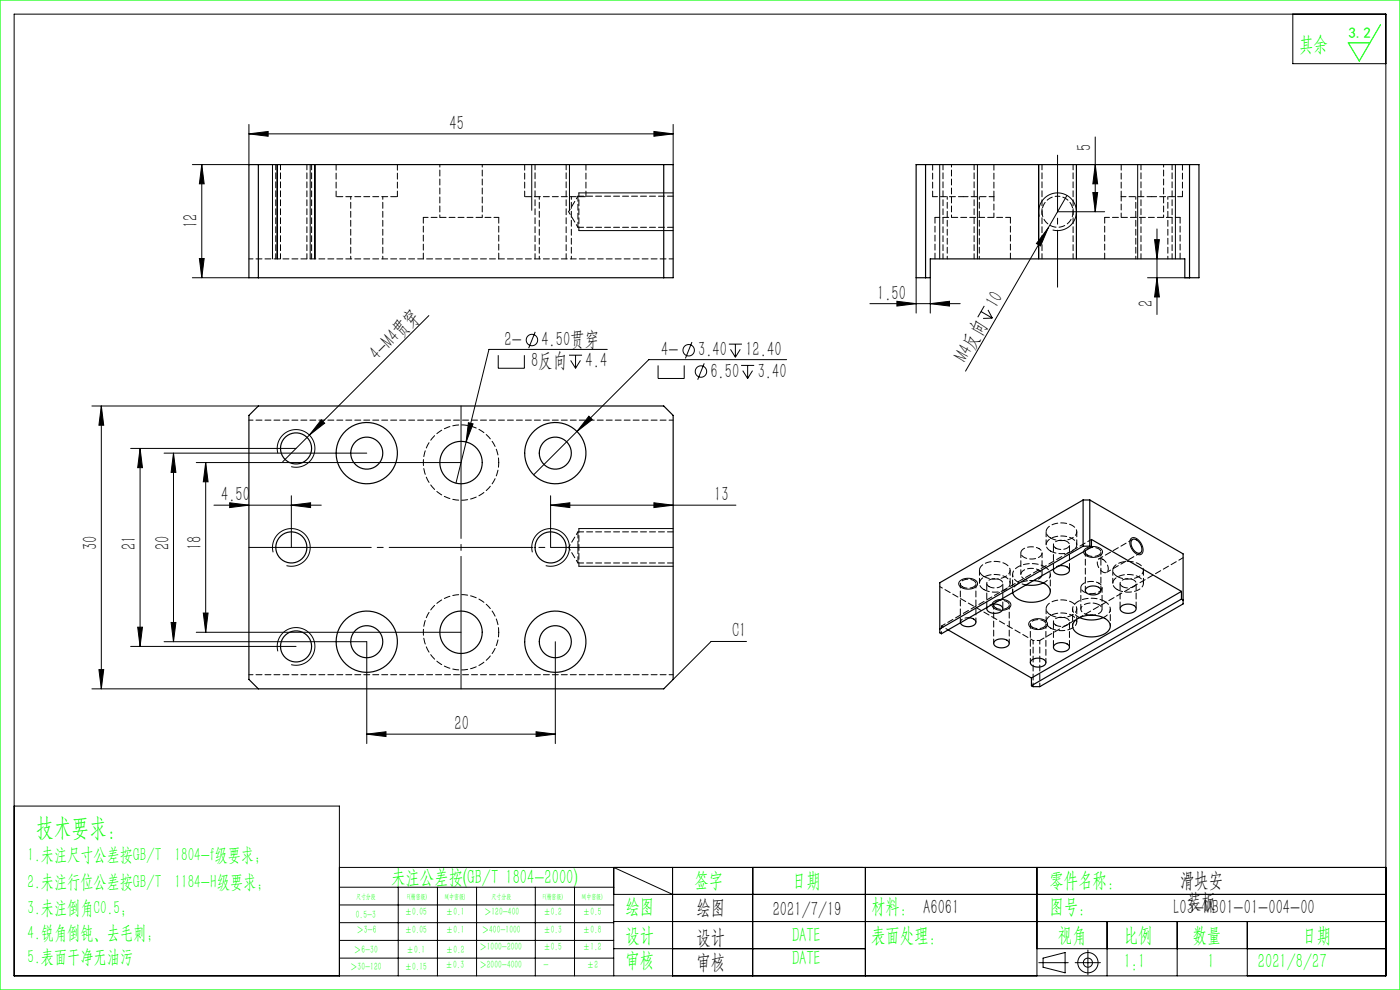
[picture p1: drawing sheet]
<svg xmlns="http://www.w3.org/2000/svg" width="297mm" height="210mm" viewBox="0 0 297 210" stroke-linecap="round" stroke-linejoin="round" font-family="sans-serif">
<g fill="none" stroke="#000" stroke-width=".21">
<path d="M3 3h291v204h-291zM274.3 3v10.5h19.7M42.8 34.9l.5 4.1h-1zM42.8 34.9v24M52.8 28.4l4.1-.5v1zM52.8 26.4v8.5h-12M52.8 28.4h90M57.8 34.9v20M58.8 34.9v20M65.8 34.9v20M66.8 34.9v20M112.8 34.9v9.7"/>
<path d="M120.8 34.9v9.7M138.7 27.9l4.1 .5-4.1 .5zM142.8 26.4v8.5M199.4 34.9v20M207.4 34.9v20M220.4 34.9v20M228.4 34.9v20M232.3 34.9l.6 4.1h-1.1zM232.3 29v15.9M241.4 34.9v20M249.4 34.9v20M40.8 58.9h12"/>
<path d="M42.3 54.8h1l-.5 4.1zM122.8 48.9h20M122.8 40.9h20M194.4 58.9v7.5M197.4 58.9v7.5M220.5 46a4 4 0 0 1 3.5-5.1 4 4 0 0 1 4.3 4.4 4 4 0 0 1-5 3.5M222.4 48.4l-1.6 3.8-.9-.5zM224.4 44.9h9.9M226.4 41.5l-21.6 37.2M231.8 40.8h1.1l-.6 4.1zM243.4 58.9h9M244.9 50.8h1.1l-.6 4.1z"/>
<path d="M245.4 58.9l.6 4.1h-1.1zM245.4 48.6v18.1M91 66.9l-25.4 25.4M105.7 75.3v2.8h5.5v-2.8M113.5 70.4l-1.3 3.5M120.7 75.3h2.8M121.1 76.5l1 1.6M122.1 75.3v2.8M123.1 76.5l-1 1.6M128.8 74.1h-25.1l-7 28.4M139.6 77.5v2.8h5.6v-2.8M146.8 72.6l-1.4 3.4"/>
<path d="M149.4 77.1l-1.4 3.4M154.6 73h2.8M155 74.1l1 1.7M156 73v2.8M157 74.1l-1 1.7M157.2 77.5h2.8M157.6 78.6l1 1.7M158.6 77.5v2.8M159.6 78.6l-1 1.7M166.9 76.3h-29.3l-24.4 24.4M184.5 64.4h19.2M190.3 63.9l4.1 .5-4.1 .5z"/>
<path d="M197.4 64.4l4-.5v1zM208.1 66.1l2.4 1.4M208.8 64.9l-1.4 2.4M209.6 65.7l.9 1.8M210.5 67.5h-1.9M19.5 86.1h35.3M21.5 86.1l.5 4.1h-1zM21.5 86.1v60M27.7 95.1h35.1M29.7 95.1v42M29.7 95.1l.5 4.1h-1zM34.8 96.1h43"/>
<path d="M36.8 96.1l.5 4.1h-1zM36.8 96.1v40M41.6 98.1h56.2M43.6 98.1v36M43.6 98.1l.5 4.1h-1zM58.9 96.2a4 4 0 0 1 3.6-5.1 4 4 0 0 1 4.3 4.4 4 4 0 0 1-5 3.5M65.6 92.3l-5.6 5.6M68.2 89l.7 .8-3.3 2.5zM99.4 89.7l1 .2-1.5 3.9zM124.9 88.3l.7 .7-3.2 2.5zM45.4 107.2h22.8M48.7 106.7l4.1 .5-4.1 .5z"/>
<path d="M57.9 117.2a4 4 0 0 1 3.6-5.1 4 4 0 0 1 4.3 4.4 4 4 0 0 1-5 3.5M61.8 107.2l4.1-.5v1zM61.8 105.2v10.9M112.9 117.2a4 4 0 0 1 3.6-5.1 4 4 0 0 1 4.3 4.4 4 4 0 0 1-5 3.5M116.8 107.2l4.1-.5v1zM116.8 107.2h39.3M116.8 105.2v10.9M122.8 112.1h20M138.7 106.7l4.1 .5-4.1 .5zM230.1 116.5a2.67 2.67 0 0 1 3.7 .3 1.35 1.35 0 0 1-1.6 1.4 1.84 1.84 0 0 1-2.3-1.2zM240 114.2a1.73 1.73 0 0 1 2.2 1.3 1.37 1.37 0 0 1-.4 2.2 2.6 2.6 0 0 1-1.9-3.4zM27.7 137.1h35.1"/>
<path d="M29.2 133h1l-.5 4.1zM34.8 136.1h43v21.6M36.3 132h1l-.5 4.1zM41.6 134.1h56.2M43.1 130h1l-.5 4.1zM58.9 138.2a4 4 0 0 1 3.6-5.1 4 4 0 0 1 4.3 4.4 4 4 0 0 1-5 3.5M117.8 136.1v21.6M122.8 120.1h20M158.4 136.1h-7.5l-8.1 8M203.6 123.3a2.67 2.67 0 0 1 3.7 .3 1.35 1.35 0 0 1-1.6 1.4 1.84 1.84 0 0 1-2.3-1.3zM210.7 127.8a2.67 2.67 0 0 1 3.7 .2 1.35 1.35 0 0 1-1.6 1.4 1.84 1.84 0 0 1-2.3-1.2zM218.5 131.9a2.67 2.67 0 0 1 3.7 .2 1.35 1.35 0 0 1-1.6 1.4 1.84 1.84 0 0 1-2.4-1.2z"/>
<path d="M19.5 146.1h35.3M21 142h1l-.5 4.1zM77.8 155.7l4.1-.5v1zM77.8 155.7h40M113.7 155.2l4.1 .5-4.1 .5zM3 171h69v36M72 184h222M72 188.2h58.2M72 192h58.2M72 195.7h58.2M72 199.5h58.2M84.5 188.2v18.8"/>
<path d="M92.8 188.2v18.8M101.1 188.2v18.8M113.6 188.2v18.8M121.9 188.2v18.8M130.2 189.7h163.8M130.2 195.5h163.8M142.7 189.7l-12.5-5.7v23M142.7 184v23M159.7 184v23M183.6 184v23M220 184v23M234.9 195.5v11.5"/>
<path d="M249.7 195.5v11.5M264.6 195.5v11.5M72 203.2h58.2M130.2 201.2h53.4M220 201.2h74M220.4 204.2h6.2M221.3 203.2l4.7-1.1v4.3l-4.7-1.2zM228.1 204.2h5.3M230.8 201.5v5.3"/>
<circle cx="112.8" cy="72.1" r="1.21"/>
<circle cx="146.1" cy="74.3" r="1.21"/>
<circle cx="148.7" cy="78.8" r="1.21"/>
<circle cx="230.8" cy="204.2" r="2.15"/>
<circle cx="230.8" cy="204.2" r=".96"/>
</g>
<path d="M142.8 116.1h-90" fill="none" stroke="#000" stroke-width=".21" stroke-dasharray="30.5 1.3 1.3 1.3" stroke-dashoffset="4.5"/>
<path d="M97.8 86.1v60" fill="none" stroke="#000" stroke-width=".21" stroke-dasharray="30.5 1.3 1.3 1.3" stroke-dashoffset="2.4"/>
<path d="M224.4 32.9v28" fill="none" stroke="#000" stroke-width=".21" stroke-dasharray="30.5 1.3 1.3 1.3" stroke-dashoffset="18.4"/>
<path d="M0 0h297v210h-297zM292.9 5.2l-4.5 7.7-2.4-3.8h4.6" fill="none" stroke="#0f0" stroke-width=".25"/>
<g fill="none" stroke="#000" stroke-width=".21" stroke-dasharray="1.3 .6" stroke-dashoffset=".4">
<path d="M52.8 54.9h90M122.8 40.9v8M142.8 89.1h-90M122.8 112.1v8M230.2 117.1v8.1M199.7 132.8l31.8-18.4M203.7 123.8v8.2M205.6 131a1.47 1.47 0 0 0-1.9 1.1M207 132v-8.2M210.8 128.3v8.2M214.1 136.5v-8.2M218.6 132.4v8.2"/>
<path d="M221.6 120.2a5.8 5.8 0 0 0-6.4 .7 1.72 1.72 0 0 0 .9 2.7l1.6 .5M233.5 125.2v-8.1M52.8 143.1h90M221.9 140.6v-8.2"/>
</g>
<g fill="#000">
<path d="M222.4 48.4l-1.6 3.8-.9-.5zM68.2 89l.7 .8-3.3 2.5z"/>
<path d="M42.8 34.9l.5 4.1h-1zM42.3 54.8h1l-.5 4.1zM244.9 50.8h1.1l-.6 4.1zM245.4 58.9l.6 4.1h-1.1zM29.7 95.1l.5 4.1h-1zM29.2 133h1l-.5 4.1zM36.8 96.1l.5 4.1h-1zM36.3 132h1l-.5 4.1zM43.6 98.1l.5 4.1h-1zM43.1 130h1l-.5 4.1zM21.5 86.1l.5 4.1h-1zM21 142h1l-.5 4.1z"/>
<path d="M52.8 28.4l4.1-.5v1zM138.7 27.9l4.1 .5-4.1 .5zM190.3 63.9l4.1 .5-4.1 .5zM197.4 64.4l4-.5v1zM116.8 107.2l4.1-.5v1zM138.7 106.7l4.1 .5-4.1 .5zM124.9 88.3l-2.5 3.2 3.2-2.5zM99.4 89.7l-.5 4.1 1.5-3.9z"/>
<path d="M231.8 40.8h1.1l-.6 4.1zM232.3 34.9l.6 4.1h-1.1z"/>
<path d="M61.8 107.2l4.1-.5v1zM48.7 106.7l4.1 .5-4.1 .5z"/>
<path d="M77.8 155.7l4.1-.5v1zM113.7 155.2l4.1 .5-4.1 .5z"/>
</g>
<g fill="none" stroke="#000" stroke-width=".25">
<path d="M52.8 34.9h90v24h-90zM54.8 34.9v24M140.8 34.9v24M194.4 34.9h60v24h-3v-4h-54v4h-3zM196.4 34.9v24M252.4 34.9v24M54.8 86.1h86l2 2v56l-2 2h-86l-2-2v-56zM229.8 106.1v9.8M229.8 106.1h1.4M229.8 115.9h1.4M229.8 106.1l-30.4 17.5v10.6l.3 .2 31.8-18.3M229.8 115.9l-30.4 17.5"/>
<path d="M231.2 106.1v9.8M231.2 106.1l19.8 11.4v10.6l-30.4 17.6h-1.4l-.4-.2M231.2 115.9l.3 .2M231.5 116.1v-1.7l19.1 11.1M240.1 114.6a1.41 1.41 0 0 1 2 1.1 .99 .99 0 0 1 .2 1 .99 .99 0 0 1-.8 .6 2.19 2.19 0 0 1-1.4-2.7zM201.1 133.6l17.7 10.2M205.6 131a1.08 1.08 0 0 1 1.3 1.3 2.12 2.12 0 0 1-3.2-.2M210.5 128.2a1.72 1.72 0 0 1 2.2 1 2.08 2.08 0 0 1-3 .5l-.3-.5v-.4M211 136a2.15 2.15 0 0 1 3.1 .4 1.55 1.55 0 0 1-2.1 1 .91 .91 0 0 1-1-.4 .91 .91 0 0 1 0-1zM219.3 123.2a3.4 3.4 0 0 1 3.5 2.2 2.75 2.75 0 0 1-2.7 2.2 5.1 5.1 0 0 1-5.1-1.5l-.2-.4M221.3 123.7a6.4 6.4 0 0 1-3.6 .4M223.7 136.8a2.21 2.21 0 0 1 3.2 .4 1.6 1.6 0 0 1-2.2 1 .94 .94 0 0 1-1-.4 .94 .94 0 0 1 0-1z"/>
<path d="M224.7 120a1.72 1.72 0 0 1 2.2 1 2.08 2.08 0 0 1-3.1 .5l-.3-.4 .1-.4M228.1 131.6a5.7 5.7 0 0 1 7 .2 1.69 1.69 0 0 1-.8 2.7 5.7 5.7 0 0 1-6.4-.8 1.49 1.49 0 0 1 .2-2.1zM229 131a6.4 6.4 0 0 0 5.1 0M230.5 124.8a2.15 2.15 0 0 1 3 .3 1.55 1.55 0 0 1-2.1 1.1 .91 .91 0 0 1-.9-.4 .91 .91 0 0 1 0-1zM231.3 130.5h.5M237.9 128.6a2.21 2.21 0 0 1 3.1 .4 1.6 1.6 0 0 1-2.2 1.1 .94 .94 0 0 1-.9-.4 .94 .94 0 0 1 0-1.1zM250.6 127.1l.4 .2M250.6 125.5v1.6M250.6 125.5l-31.8 18.3M250.6 127.1l-31.8 18.4M218.8 140.1a2.15 2.15 0 0 1 3.1 .3 1.55 1.55 0 0 1-2.1 1.1 .91 .91 0 0 1-1-.4 .91 .91 0 0 1 0-1zM218.8 143.8v1.7"/>
<circle cx="62.8" cy="95.1" r="3.3"/>
<circle cx="77.8" cy="96.1" r="3.4"/>
<circle cx="77.8" cy="96.1" r="6.5"/>
<circle cx="97.8" cy="98.1" r="4.5"/>
<circle cx="117.8" cy="96.1" r="3.4"/>
<circle cx="117.8" cy="96.1" r="6.5"/>
<circle cx="61.8" cy="116.1" r="3.3"/>
<circle cx="116.8" cy="116.1" r="3.3"/>
<circle cx="62.8" cy="137.1" r="3.3"/>
<circle cx="77.8" cy="136.1" r="3.4"/>
<circle cx="77.8" cy="136.1" r="6.5"/>
<circle cx="97.8" cy="134.1" r="4.5"/>
<circle cx="117.8" cy="136.1" r="3.4"/>
<circle cx="117.8" cy="136.1" r="6.5"/>
</g>
<path d="M71.3 41.7h13M111.3 41.7h13M122.6 116.1v3.3M122.6 112.8v3.3" fill="none" stroke="#000" stroke-width=".21" stroke-dasharray="1.3 .6" stroke-dashoffset="-.1"/>
<g fill="none" stroke="#000" stroke-width=".21" stroke-dasharray="1.3 .6" stroke-dashoffset=".3">
<path d="M105.8 46.1h-16M210.9 46.1v-4.4M214.4 46.1h-16M237.9 41.7v4.4M250.4 46.1h-16M105.8 98.1a8 8 0 0 1-11.7 7.1 8 8 0 0 1-.8-13.7 8 8 0 0 1 12.5 5.8v.8M216.6 117.3v4.6M230.7 117.8a.77 .77 0 0 1-.4-.9 .77 .77 0 0 1 .8-.6 1.99 1.99 0 0 1 2.4 .7 1.55 1.55 0 0 1-2.1 1l-.7-.2M233.9 118.6a.78 .78 0 0 0-.9 .1 .78 .78 0 0 0-.2 1 1.99 1.99 0 0 0 1.9 1.8 1.55 1.55 0 0 0-.2-2.4l-.6-.5M240.3 114.4l-7.2 4.2M105.8 134.1a8 8 0 0 1-11.7 7.1 8 8 0 0 1-.8-13.7 8 8 0 0 1 12.5 5.8v.8M204.2 124.5a.77 .77 0 0 1-.5-.9 .77 .77 0 0 1 .8-.6 1.99 1.99 0 0 1 2.5 .7 1.55 1.55 0 0 1-2.1 1l-.7-.2"/>
<path d="M211.3 129a.77 .77 0 0 1-.5-.9 .77 .77 0 0 1 .8-.6 1.99 1.99 0 0 1 2.5 .7 1.55 1.55 0 0 1-2.1 1l-.7-.2M219.1 133.1a.77 .77 0 0 1-.5-.9 .77 .77 0 0 1 .8-.6 1.99 1.99 0 0 1 2.5 .7 1.55 1.55 0 0 1-2.1 1l-.7-.2M221.1 121.9v-4.6M221.3 123.7a1.78 1.78 0 0 0 1.1-2.9l-.8-.6M229.3 124.6v4.6M233.8 129.2v-4.6M234.1 131a1.78 1.78 0 0 0 1-2.8l-.7-.6M234.8 121.4l7.1-4.1"/>
</g>
<g fill="none" stroke="#000" stroke-width=".21" stroke-dasharray="1.3 .6" stroke-dashoffset=".2">
<path d="M58.5 34.9v20M59.5 34.9v20M113.5 34.9v20M200.1 34.9v20M221.1 34.9v20M242.1 34.9v20M65.1 54.9v-20M66.1 54.9v-20M120.1 54.9v-20M122.6 41.6v6.6M197.9 41.7h6.5M204.4 41.7h6.5"/>
<path d="M206.7 54.9v-20M227.7 54.9v-20M237.9 41.7h6.5M244.4 41.7h6.5M248.7 54.9v-20M221.9 112.8v2.8M224 116.3a.8 .8 0 0 1-.5-.9 .8 .8 0 0 1 .8-.7 2.05 2.05 0 0 1 2.6 .7 1.6 1.6 0 0 1-2.2 1.1l-.7-.2M228.4 115.6v-2.8M207.8 121v2.7M209.8 124.4a.8 .8 0 0 1-.4-.9 .8 .8 0 0 1 .8-.6 2.05 2.05 0 0 1 2.5 .7 1.6 1.6 0 0 1-2.1 1.1l-.8-.3M214.3 123.7v-2.7M220.6 135.9l30.4-17.6"/>
<path d="M221.9 129.1v2.8M224 132.6a.8 .8 0 0 1-.5-.9 .8 .8 0 0 1 .8-.6 2.05 2.05 0 0 1 2.6 .7 1.6 1.6 0 0 1-2.2 1l-.7-.2M228.4 131.9v-2.8M234.4 127.6a5.8 5.8 0 0 0-6.5 .6 1.72 1.72 0 0 0 1 2.7l.1 .1M236.1 121v2.7M238.1 124.4a.8 .8 0 0 1-.5-.9 .8 .8 0 0 1 .9-.6 2.05 2.05 0 0 1 2.5 .7 1.6 1.6 0 0 1-2.2 1.1l-.7-.3M242.6 123.7v-2.7"/>
</g>
<g fill="none" stroke="#000" stroke-width=".21" stroke-dasharray="1.3 .6" stroke-dashoffset=".1">
<path d="M71.3 34.9v6.8M111.3 34.9v6.8M197.9 34.9v6.8M237.9 34.9v6.8M84.3 41.7v-6.8M122.6 48.2h20.2M124.3 41.7v-6.8M142.8 41.6h-20.2M210.9 41.7v-6.8M250.9 41.7v-6.8M122.6 119.4h20.2M142.8 112.8h-20.2"/>
<path d="M222.9 116.9a1.44 1.44 0 0 1-1-1.5 1.44 1.44 0 0 1 1.2-1.3 4.6 4.6 0 0 1 5.1 .8 1.48 1.48 0 0 1-1.1 2.2 5.1 5.1 0 0 1-4.2-.2M222.9 114.1a1.44 1.44 0 0 1-1-1.4 1.44 1.44 0 0 1 1.2-1.3 4.6 4.6 0 0 1 5.1 .7 1.48 1.48 0 0 1-1.1 2.2 5.1 5.1 0 0 1-4.2-.2M208.7 125.1a1.44 1.44 0 0 1-.9-1.5 1.44 1.44 0 0 1 1.2-1.3 4.6 4.6 0 0 1 5.1 .8 1.48 1.48 0 0 1-1.1 2.1 5.1 5.1 0 0 1-4.3-.1M208.7 122.3a1.44 1.44 0 0 1-.9-1.5 1.44 1.44 0 0 1 1.2-1.3 4.6 4.6 0 0 1 5.1 .8 1.48 1.48 0 0 1-1.1 2.2 5.1 5.1 0 0 1-4.3-.2M222.9 133.2a1.44 1.44 0 0 1-1-1.4 1.44 1.44 0 0 1 1.2-1.3 4.6 4.6 0 0 1 5.1 .7 1.48 1.48 0 0 1-1.1 2.2 5.1 5.1 0 0 1-4.2-.2M222.9 130.4a1.44 1.44 0 0 1-1-1.4 1.44 1.44 0 0 1 1.2-1.3 4.6 4.6 0 0 1 5.1 .7 1.48 1.48 0 0 1-1.1 2.2 5.1 5.1 0 0 1-4.2-.2M237 125.1a1.44 1.44 0 0 1-.9-1.5 1.44 1.44 0 0 1 1.1-1.3 4.6 4.6 0 0 1 5.2 .8 1.48 1.48 0 0 1-1.1 2.1 5.1 5.1 0 0 1-4.3-.1M237 122.3a1.44 1.44 0 0 1-.9-1.5 1.44 1.44 0 0 1 1.1-1.3 4.6 4.6 0 0 1 5.2 .8 1.48 1.48 0 0 1-1.1 2.2 5.1 5.1 0 0 1-4.3-.2"/>
</g>
<path d="M89.8 46.1v8.8M105.8 54.9v-8.8M198.4 46.1v8.8M214.4 54.9v-8.8M234.4 46.1v8.8M250.4 54.9v-8.8M233.1 128.3a3 3 0 0 0-3.8 .6 1.35 1.35 0 0 0 1.5 1.5l.5 .1" fill="none" stroke="#000" stroke-width=".21" stroke-dasharray="1.3 .6"/>
<g fill="none" stroke="#000" stroke-width=".21" stroke-dasharray="1.3 .6" stroke-dashoffset=".7">
<path d="M74.4 41.7v13.2M81.2 54.9v-13.2M114.4 41.7v13.2M121.2 54.9v-13.2M201 41.7v13.2M207.8 54.9v-13.2M241 41.7v13.2M247.8 54.9v-13.2M220.4 116.4a3 3 0 0 0-3.8 .6 1.35 1.35 0 0 0 1.4 1.5 2.54 2.54 0 0 0 3.1-1.1l-.2-.6-.5-.4M210.5 128.2l-.8 .3-.3 .3M214.8 121.9v3.6M220.4 120.9a3 3 0 0 0-3.8 .7 1.35 1.35 0 0 0 1.4 1.5 2.54 2.54 0 0 0 3.1-1.1l-.2-.6-.5-.5"/>
<path d="M220.6 135.9h-1.4M222.8 125.5v-3.6M224.7 120l-.8 .3-.3 .4M227.5 129.2v3.6M231.8 130.5a1.6 1.6 0 0 0 1.9-1.6l-.6-.6M233.1 123.7a3 3 0 0 0-3.8 .7 1.35 1.35 0 0 0 1.5 1.4 2.54 2.54 0 0 0 3-1.1l-.1-.5-.6-.5M235.5 132.8v-3.6"/>
</g>
<path d="M93.3 34.9v11.2M201.9 34.9v11.2M102.3 46.1v-11.2M224.4 41.6a3.3 3.3 0 0 1 2.9 4.8 3.3 3.3 0 0 1-5.6 .5 3.3 3.3 0 0 1 2.1-5.2l.6-.1M246.9 46.1v-11.2M199.7 132.8l1.4 .8M199.7 134.4v-1.6" fill="none" stroke="#000" stroke-width=".21" stroke-dasharray="1.3 .6" stroke-dashoffset=".8"/>
<path d="M120.6 44.9l2 3.3M122.6 41.6l-2 3.3M120.6 116.1l2 3.3M122.6 112.8l-2 3.3M199.4 124.4l19.8 11.5M219.3 123.2a4.4 4.4 0 0 0-4.4 1.7l-.1 .8" fill="none" stroke="#000" stroke-width=".21" stroke-dasharray="1.3 .6" stroke-dashoffset=".6"/>
<path d="M219.2 135.9v9.8M220.6 145.7v-9.8" fill="none" stroke="#000" stroke-width=".21" stroke-dasharray="1.3 .6" stroke-dashoffset=".5"/>
<path d="M223.5 115.6v5.4M209.3 123.7v5.4M212.7 129.1v-5.4M223.5 131.9v5.4M226.9 121v-5.4M226.9 137.3v-5.4M237.6 123.7v5.4M241 129.1v-5.4" fill="none" stroke="#000" stroke-width=".21" stroke-dasharray="1.3 .6" stroke-dashoffset="-.2"/>
<text font-size="5.4" fill="#0f0" x="7.7" y="177.2">技术要求：</text>
<g font-size="4.4" fill="#0f0">
<text x="275.6" y="10.8">其余</text>
<text x="83" y="187.5">未注公差按(GB/T 1804-2000)</text>
<text x="147.3" y="188">签字</text>
<text x="168" y="188">日期</text>
<text x="222.6" y="188">零件名称：</text>
<text x="132.7" y="193.6">绘图</text>
<text x="184.8" y="193.6">材料： A6061</text>
<text x="222.6" y="193.6">图号：</text>
<text x="132.7" y="199.8">设计</text>
<text x="168" y="199.8">DATE</text>
<text x="184.8" y="199.8">表面处理：</text>
<text x="224.4" y="199.8">视角</text>
<text x="238.4" y="199.8">比例</text>
<text x="253" y="199.8">数量</text>
<text x="276.3" y="199.8">日期</text>
<text x="132.7" y="205.1">审核</text>
<text x="168" y="204.6">DATE</text>
<text x="238.4" y="205.3">1:1</text>
<text x="256.2" y="205.3">1</text>
<text x="266.9" y="205.3">2021/8/27</text>
</g>
<g font-size="4.4">
<text x="95.4" y="27.5">45</text>
<text x="231.5" y="32.1" transform="rotate(-90 231.5 32.1)">5</text>
<text x="41.9" y="48.4" transform="rotate(-90 41.9 48.4)">12</text>
<text x="186.1" y="63.5">1.50</text>
<text x="211.4" y="65.5" transform="rotate(-60 211.4 65.5)">10</text>
<text x="244.6" y="65.2" transform="rotate(-90 244.6 65.2)">2</text>
<text x="80.1" y="76.6" transform="rotate(-45 80.1 76.6)">4-M4贯穿</text>
<text x="107" y="73.4">2-</text>
<text x="112.7" y="78">8反向</text>
<text x="114.8" y="73.4">4.50贯穿</text>
<text x="124.2" y="78">4.4</text>
<text x="140.3" y="75.6">4-</text>
<text x="148.1" y="75.6">3.40</text>
<text x="158.1" y="75.6">12.40</text>
<text x="204.8" y="77" transform="rotate(-60 204.8 77)">M4反向</text>
<text x="150.7" y="80.1">6.50</text>
<text x="160.7" y="80.1">3.40</text>
<text x="46.9" y="106.3">4.50</text>
<text x="151.5" y="106.3">13</text>
<text x="20.6" y="116.7" transform="rotate(-90 20.6 116.7)">30</text>
<text x="28.8" y="116.7" transform="rotate(-90 28.8 116.7)">21</text>
<text x="35.9" y="116.7" transform="rotate(-90 35.9 116.7)">20</text>
<text x="42.8" y="116.7" transform="rotate(-90 42.8 116.7)">18</text>
<text x="155.3" y="135.2">C1</text>
<text x="96.4" y="154.9">20</text>
<text x="250.3" y="188.1">滑块安</text>
<text x="147.8" y="194">绘图</text>
<text x="163.9" y="194.3">2021/7/19</text>
<text x="249" y="194">L03-MB01-01-004-00</text>
<text x="251.8" y="192.6">装板</text>
<text x="147.8" y="200.2">设计</text>
<text x="147.8" y="205.5">审核</text>
</g>
<g font-size="4" fill="#0f0">
<text x="5.9" y="182.6">1.未注尺寸公差按GB/T 1804-f级要求；</text>
<text x="5.9" y="188.4">2.未注行位公差按GB/T 1184-H级要求；</text>
<text x="5.9" y="193.9">3.未注倒角C0.5；</text>
<text x="5.9" y="199.2">4.锐角倒钝、去毛刺；</text>
<text x="5.9" y="204.2">5.表面干净无油污</text>
</g>
<text font-size="3.2" fill="#0f0" x="286.1" y="8">3.2</text>
<g font-size="2.3" fill="#0f0">
<text x="75.5" y="194.7">0.5-3</text>
<text x="75.6" y="198">＞3-6</text>
<text x="85.9" y="194.2">±0.05</text>
<text x="85.9" y="198">±0.05</text>
<text x="94.6" y="194.2">±0.1</text>
<text x="94.6" y="198">±0.1</text>
<text x="102.2" y="198">＞400-1000</text>
<text x="102.7" y="194.2">＞120-400</text>
<text x="115.3" y="194.2">±0.2</text>
<text x="115.3" y="198">±0.3</text>
<text x="123.7" y="194.2">±0.5</text>
<text x="123.7" y="198">±0.8</text>
<text x="75.1" y="202.2">＞6-30</text>
<text x="86.3" y="202.2">±0.1</text>
<text x="94.6" y="202.2">±0.2</text>
<text x="101.7" y="201.6">＞1000-2000</text>
<text x="115.3" y="201.6">±0.5</text>
<text x="123.7" y="201.6">±1.2</text>
<text x="74.3" y="205.8">＞30-120</text>
<text x="85.9" y="205.8">±0.15</text>
<text x="94.5" y="205.4">±0.3</text>
<text x="101.7" y="205.4">＞2000-4000</text>
<text x="115.3" y="205.4">-</text>
<text x="124.5" y="205.4">±2</text>
</g>
<g font-size="1.5" fill="#0f0">
<text x="75.5" y="190.6">尺寸分段</text>
<text x="86.4" y="190.6">F(精密级)</text>
<text x="94.4" y="190.6">M(中密级)</text>
<text x="104.3" y="190.6">尺寸分段</text>
<text x="115.2" y="190.6">F(精密级)</text>
<text x="123.5" y="190.6">M(中密级)</text>
</g>
</svg>
